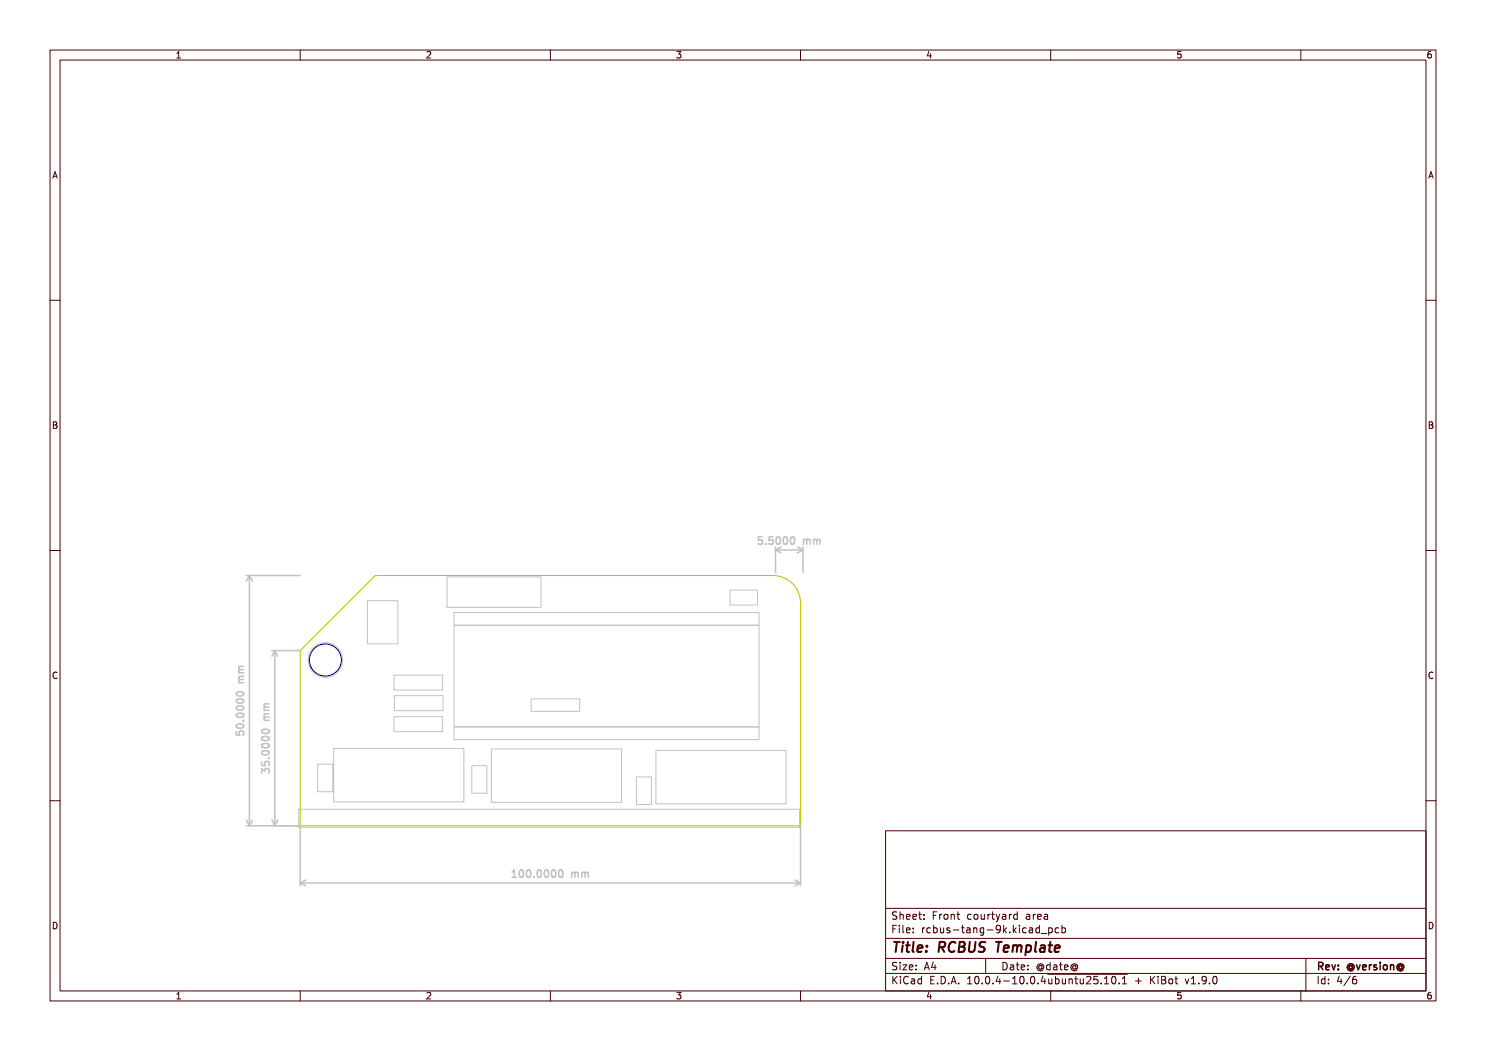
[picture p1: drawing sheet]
<svg xmlns="http://www.w3.org/2000/svg" width="297mm" height="210mm" viewBox="0 0 297 210" stroke-linecap="round" stroke-linejoin="round" font-family="sans-serif">
<g fill="none" stroke="#c2c2c2" stroke-width=".2">
<path d="M89.3 115.3h18.8v6.1h-18.8zM145.9 117.9h5.5v3h-5.5zM73.4 120h6.1v8.6h-6.1zM78.7 134.9h9.8v3h-9.8zM78.8 139h9.8v3h-9.8zM90.7 122.4h61v2.5h-61zM90.7 124.9h61v20.3h-61zM106.2 139.7h9.7v2.5h-9.7zM63.5 152.7h3v5.5h-3zM66.7 149.6h26v10.6h-26zM78.7 143.2h9.7v3h-9.7zM90.7 145.3h61v2.5h-61z"/>
<path d="M94.3 153h3v5.5h-3zM98.2 149.7h26v10.6h-26zM127.2 155.2h3v5.5h-3zM131.1 150h26v10.6h-26zM59.7 161.7h100.1v3.6h-100.1z"/>
<circle cx="65" cy="131.9" r="3.5"/>
</g>
<path d="M60 130l15-15h79.5a5.5 5.5 0 0 1 5.5 5.5v44.5h-100z" fill="none" stroke="#c2c200" stroke-width=".2"/>
<g fill="none" stroke="#c2c2c2" stroke-width=".3">
<path d="M49.3 115h10.7M49.8 115v50M49.8 115l.6 1.1M49.8 115l-.5 1.1M152.3 107.3h-.7l-.1 .7 .2-.2 .5 .1 .2 .2-.1 .5-.2 .2-.6-.2M153 108.6v.2M154.5 107.3h-.7l-.1 .7 .2-.2 .5 .1 .1 .2v.5l-.3 .2-.5-.2M155 109.3v5.1M155 109.9h5.5M155 109.9l1.1 .6M155.2 107.4l.3-.1a.8 .8 0 0 1 .5 .7 .8 .8 0 0 1-.5 .8l-.3-.2-.1-.4zM156.1 109.3l-1.1 .6"/>
<path d="M156.7 107.4l.2-.1a.8 .8 0 0 1 .5 .7 .8 .8 0 0 1-.5 .8l-.2-.2-.2-.4zM158.1 107.4l.2-.1a.8 .8 0 0 1 .5 .7 .8 .8 0 0 1-.5 .8l-.2-.2-.1-.4zM159.4 109.3l1.1 .6M160.5 109.3v5.1M160.5 109.9l-1.1 .6M160.6 107.8v1M160.6 107.9l.4-.1 .2 .2M161.2 108l.3-.2h.3l.1 1M161.2 108v.8M162.6 107.9l.4-.1 .3 .2M162.6 107.8v1M163.3 108l.2-.2h.3l.1 1"/>
<path d="M163.3 108v.8M47.3 139.9a.89 .89 0 0 1 1.4 .2 .85 .85 0 0 1-1.5-.1zM47.4 138.4a.81 .81 0 0 1 1.3 .3 .85 .85 0 0 1-1.5-.1zM47.7 136.4h1M47.7 134.4h1M47.9 135.8l-.2 .2 .2 .4M47.9 133.8l-.2 .2 .2 .4M47.9 135.8h.8M47.9 133.8h.8M48.7 133.1l-.9 .1-.1 .4 .2 .2M48.7 135.1l-.9 .1-.1 .4 .2 .2M54.3 130h5.7"/>
<path d="M54.9 130v35M54.9 130l.6 1.1M54.9 130l-.6 1.1M47.2 146.1v.8h.7l-.1-.2 .1-.5 .2-.1h.5l.1 .3-.1 .5M47.3 141.3a.89 .89 0 0 1 1.4 .3 .85 .85 0 0 1-1.5-.2zM47.3 142.7a.89 .89 0 0 1 1.4 .3 .85 .85 0 0 1-1.5-.1zM47.3 144.9a.89 .89 0 0 1 1.4 .2 .85 .85 0 0 1-1.5-.1zM48.6 144h.1M52.3 152.2v.7l.7 .1-.1-.2v-.5l.3-.2 .5 .1 .1 .2-.1 .6M52.3 154.5v-.9l.6 .5 .1-.5h.7l.1 .3-.1 .6M52.4 147.3a.81 .81 0 0 1 1.4 .3 .85 .85 0 0 1-1.5-.1zM52.4 145.9a.81 .81 0 0 1 1.4 .3 .85 .85 0 0 1-1.5-.1z"/>
<path d="M52.4 148.7a.81 .81 0 0 1 1.4 .4 .85 .85 0 0 1-1.5-.2zM52.4 150.1a.81 .81 0 0 1 1.4 .4 .85 .85 0 0 1-1.5-.1zM52.8 141.9h1M52.8 143.9h1M53 143.3l-.2 .2 .1 .4M53 141.3l-.2 .2 .1 .4M53 143.3h.8M53 141.3h.8M53.7 151.5h.1M53.8 140.6l-.9 .1-.1 .4 .2 .2M53.8 142.6l-.9 .1-.1 .4 .2 .2M49.3 165h10.7v12"/>
<path d="M49.3 163.9l.5 1.1M50.4 163.9l-.6 1.1M54.3 163.9l.6 1.1M55.5 163.9l-.6 1.1M60 176.4h100M60 176.4l1.1 .6M61.1 175.8l-1.1 .6M102.4 175.3h.8M102.4 174.2l.4-.4v1.5M103.9 174l.2-.2a.8 .8 0 0 1 .6 .8 .8 .8 0 0 1-.6 .7l-.2-.1-.1-.5zM105.4 174l.2-.2a.8 .8 0 0 1 .5 .8 .8 .8 0 0 1-.5 .7l-.2-.1-.2-.5zM106.7 175.2v.1"/>
<path d="M107.5 174l.2-.2a.8 .8 0 0 1 .5 .8 .8 .8 0 0 1-.5 .7l-.2-.1-.1-.5zM108.9 174l.2-.2a.8 .8 0 0 1 .6 .8 .8 .8 0 0 1-.6 .7l-.2-.1-.1-.5zM110.4 174l.2-.2a.8 .8 0 0 1 .5 .8 .8 .8 0 0 1-.5 .7l-.2-.1-.2-.5zM111.8 174l.2-.2a.8 .8 0 0 1 .5 .8 .8 .8 0 0 1-.5 .7l-.2-.1-.2-.5zM114.3 174.3v1M114.3 174.5l.4-.2 .2 .2M114.9 174.5l.2-.2 .4 .1 .1 .9M114.9 174.5v.8M116.3 174.5l.4-.2 .2 .2M116.3 174.3v1M116.9 174.5l.2-.2 .4 .1 .1 .9M116.9 174.5v.8"/>
<path d="M158.9 175.8l1.1 .6M160 165v12M160 176.4l-1.1 .6"/>
</g>
<circle cx="65" cy="131.9" r="3.2" fill="none" stroke="#000084" stroke-width=".2"/>
<g fill="none" stroke="#480000" stroke-width=".2">
<path d="M10 10h277v190h-277zM12 12h273v186h-273zM35.3 11.6h.8M35.3 10.7l.4-.4v1.3M60 10v2M85.3 10.4l.5-.1 .3 .4-.8 .9h.8M110 10v2M135.3 10.3h.8l-.4 .5 .3 .1v.6l-.2 .1-.5-.1M160 10v2M185.7 10.2l-.4 1h.9M186 10.7v.9M210 10v2"/>
<path d="M236 10.3h-.6l-.1 .6 .2-.1 .5 .1 .1 .1-.1 .5-.2 .1-.5-.1M260 10v2M286 10.3l-.4 .1-.2 .2-.1 .7 .3 .3 .4-.1 .1-.5-.1-.1-.4-.1-.3 .2M10.6 35.6l.4-1.3 .4 1.3M10.7 35.2h.6M285.6 35.6l.4-1.3 .4 1.3M285.7 35.2h.6M10 60h2M285 60h2M10.7 84.3h.4l.2 .2-.2 .4 .2 .1 .1 .3-.2 .3h-.5zM10.7 84.9h.4M285.7 84.3h.4l.2 .2-.2 .4 .2 .1 .1 .3-.2 .3h-.5z"/>
<path d="M285.7 84.9h.4M10 110h2M285 110h2M11.4 134.4a.62 .62 0 0 0-.9 .5 .62 .62 0 0 0 .7 .7l.2-.1M286.4 134.4a.62 .62 0 0 0-.9 .5 .62 .62 0 0 0 .7 .7l.2-.1M10 160h2M285 160h2M177 166h108v32h-108zM10.7 184.3a.66 .66 0 0 1 .7 .6 .66 .66 0 0 1-.7 .7zM35.3 198.7l.4-.4v1.3M35.3 199.6h.8M60 198v2"/>
<path d="M85.3 198.4l.5-.1 .3 .4-.8 .9h.8M110 198v2M135.3 198.3h.8l-.4 .5 .3 .1v.6l-.2 .1-.5-.1M160 198v2M177 194.5h108M177 191.5h108M177 187.5h108M177 181.5h108M178.5 195.1v1.5M178.5 185.6h.5M178.7 195.7l.6 .9M179.2 184.9h-.7v1.5"/>
<path d="M179.2 192.4l-.5-.1-.2 .1v.5l.6 .3 .1 .3-.2 .3-.6-.1M179.2 182.3l-.5-.1-.2 .1v.5l.6 .3 .1 .3-.2 .3-.6-.1M179.3 195.1l-.8 .9M179.7 184.9v.1M179.7 185.4v1M179.9 182.2v1.5M179.9 192.3v.1M179.9 192.8v1M179.9 182.8l.2-.1 .4 .1v.9M180 195.1v.1M180 195.6v1M180.5 192.8h.7l-.7 1h.7"/>
<path d="M180.5 184.9v1.3l.2 .2M181.2 185.9l.7-.2-.1-.2-.4-.1-.2 .2v.7h.6M181.2 183.2l.7-.1-.1-.3-.4-.1-.2 .2v.7h.6M181.5 195.2a.71 .71 0 0 0-1 .5 .71 .71 0 0 0 .7 .9l.3-.1M181.7 193.3l.8-.1-.1-.3-.4-.1-.3 .2 .1 .7h.6M182.2 195.7h.5l.1 .9M182.5 183.2l.7-.1-.1-.3-.4-.1-.2 .2v.7h.6M182.5 186.3v.1M182.5 185.5v.1M182.8 196h-.5l-.2 .2 .2 .4 .5-.1M183.1 193.7v.1M183.1 192.9v.1"/>
<path d="M183.6 182.7h.6M183.8 182.2v1.3l.4 .2M184.2 195.7l-.5-.1-.2 .3 .1 .6h.6M184.2 195.1v1.5M184.4 185.4v1M184.7 183.6v.1M184.7 182.8v.1M184.7 193.8l.5-1.5 .5 1.5M184.8 185.4l-.4 .3M184.9 193.4h.7M185.7 198.2l-.4 1h.9M186 185.5l-.5-.1-.3 .3 .2 .6h.6"/>
<path d="M186 198.7v.9M186 195.8h.5M186.5 192.2l-.3 1.1h.9M186.5 182.9h.5M186.6 185.5l.4-.1 .3 .3-.1 .6h-.6M186.6 184.9v1.5M186.7 195.1h-.7v1.5h.7M186.9 192.8v1M187.2 182.2h-.7v1.5M187.4 196.5v.1M187.8 182.7v1M188 185.4v.9l.4 .1 .2-.1"/>
<path d="M188.1 195.1a.76 .76 0 0 1 .9 .7 .76 .76 0 0 1-.9 .8zM188.2 182.7l-.4 .3M188.6 185.4v1M188.8 182.8l.4-.1 .3 .3v.4l-.3 .3-.4-.1-.1-.2zM189.6 196.5v.1M189.8 185.5l-.3-.1-.3 .2 .1 .2 .5 .2v.3h-.6M190.1 196.6l.5-1.5 .5 1.5M190.1 182.8l.2-.1 .4 .1v.9M190.1 182.7v1M190.2 196.2h.8M190.5 185.8h1.2M191.2 182.7h.6"/>
<path d="M191.5 182.2v1.3l.3 .2M191.6 196.5v.1M192.2 185.4h.5M192.4 184.9v1.3l.3 .2M193.2 185.5h.6l.1 .9M193.4 196.6h.8M193.4 195.5l.4-.4v1.5M193.9 185.7l-.5 .1-.2 .2 .2 .4 .5-.1M194.1 182.8l-.4-.1-.3 .3 .1 .6h.6M194.6 185.5l.2-.1 .4 .1v.9M194.6 185.4v1M194.8 182.8l.4-.1 .3 .3v.4l-.3 .3-.4-.1-.1-.2z"/>
<path d="M195 195.2l.2-.1a.8 .8 0 0 1 .5 .7 .8 .8 0 0 1-.5 .8l-.2-.1-.2-.5zM196.1 182.7l.1 .9 .3 .1 .2-.1M196.3 196.5v.1M196.6 185.4v1.2l-.3 .3-.3-.1M196.6 185.5l-.4-.1-.3 .3 .1 .6h.6M196.7 182.7v1M197 191.5v3M197.1 195.2l.2-.1a.8 .8 0 0 1 .5 .7 .8 .8 0 0 1-.5 .8l-.2-.1-.1-.5zM197.3 185.8h1.2M197.5 182.7v1M197.9 182.7l-.4 .3M198.2 182.7h.5"/>
<path d="M198.4 182.2v1.3l.3 .2M198.5 196.5v.1M199.1 182.7l.4 1M199.5 195l-.4 1.1h.9M199.5 183.7l-.4 .5M199.8 195.6v1M199.8 182.7l-.3 1M200 185.5l-.3 .3h-.3l-.3-.3 .1-.5 .5-.1 .2 .1a.99 .99 0 0 1-.4 1.4h-.3M200.4 182.8h.6v.9M200.5 192.3a.76 .76 0 0 1 .8 .7 .76 .76 0 0 1-.8 .8zM200.6 196h1.1M200.6 184.9v1.5"/>
<path d="M200.7 185.8l.5 .6M201 183.1h-.5l-.2 .2 .2 .4 .5-.1M201.2 185.4l-.6 .6M201.7 182.7v1M201.8 186.3v.1M202 192.9h.5l.1 .9M202.2 182.7l-.5 .3M202.4 196.6h.8M202.4 195.5l.4-.4v1.5M202.5 184.9v1.5M202.6 193.2h-.5l-.2 .2 .2 .4 .5-.1M202.7 185.8l.4 .6"/>
<path d="M203.1 192.8h.6M203.1 185.4l-.6 .6M203.3 192.3v1.3l.4 .2M203.3 182.8l-.4-.1-.3 .3 .1 .6h.6M203.3 182.2v1.5M203.7 184.9v.1M203.7 185.4v1M204 195.2l.2-.1a.8 .8 0 0 1 .5 .7 .8 .8 0 0 1-.5 .8l-.2-.1-.2-.5zM204.1 193.3l.7-.1-.1-.3-.4-.1-.2 .2 .1 .7h.5M205.1 185.5l-.4-.1-.3 .3 .1 .6h.6M205.2 182.8h.5l.1 .9M205.3 196.5v.1"/>
<path d="M205.5 193.7v.1M205.5 192.9v.1M205.7 185.5h.6l.1 .9M205.8 183.1h-.5l-.2 .2 .2 .4 .5-.1M206.1 195.2l.2-.1a.8 .8 0 0 1 .5 .7 .8 .8 0 0 1-.5 .8l-.2-.1-.1-.5zM206.4 185.7l-.5 .1-.2 .2 .2 .4 .5-.1M206.5 182.7v1M207 182.7l-.5 .3M207.4 183.2l.7-.1-.1-.3-.4-.1-.2 .2 .1 .7h.5M207.5 196.5v.1M207.7 185.5l-.4-.1-.3 .3 .2 .6h.5M207.7 184.9v1.5"/>
<path d="M208.1 186.5h1.1M208.2 193.1a.36 .36 0 0 0-.5-.1 .36 .36 0 0 0 0 .6 .36 .36 0 0 0 .5-.1M208.2 192.9v.6M208.2 193.5l.2 .1a.63 .63 0 0 0-.2-1 .63 .63 0 0 0-.9 .4 .71 .71 0 0 0 .3 .9 .71 .71 0 0 0 .9-.1M208.5 195l-.4 1.1h.9M208.7 182.8h.6l.1 .9M208.8 195.6v1M209.4 183.1h-.5l-.2 .2 .2 .4 .5-.1M209.4 194.7h15.9M209.6 195.6l.1 .9 .3 .1 .2-.1M209.6 185.4v1.5M209.6 185.5l.4-.1 .3 .3-.1 .6h-.6"/>
<path d="M209.9 192.9l-.4-.1-.3 .3 .1 .6h.6M209.9 192.3v1.5M210 198v2M210.2 195.6v1M210.6 192.9h.6v.9M211 195.7l.4-.1 .3 .3-.2 .6h-.5M211 195.1v1.5M211.2 193.2h-.5l-.2 .2 .2 .4 .5-.1M211.6 185.5l-.4-.1-.3 .3 .1 .6h.6M211.7 192.8h.6M212 192.3v1.3l.3 .2M212.2 185.5l.5-.1 .3 .3-.2 .6h-.6"/>
<path d="M212.2 184.9v1.5M212.3 195.6l.1 .9 .3 .1 .3-.1M212.7 193.3l.8-.1-.1-.3-.4-.1-.3 .2 .1 .7h.6M213 195.6v1M213.7 195.7l.2-.1 .3 .1 .1 .9M213.7 195.6v1M214.8 195.6h.6M215 193.1a.36 .36 0 0 0-.5-.1 .36 .36 0 0 0 0 .6 .36 .36 0 0 0 .5-.1M215 193.5l.1 .1a.57 .57 0 0 0 .2-.8 .57 .57 0 0 0-.8-.1 .7 .7 0 0 0-.3 1 .7 .7 0 0 0 1 .1M215 192.9v.6M215 195.1v1.3l.4 .2M215.9 195.6l.1 .9 .3 .1 .2-.1"/>
<path d="M216.5 195.6v1M217.2 195.2l.5-.1 .3 .4-.9 1.1h.9M219.4 195.1h-.7l-.1 .7 .2-.1h.5l.2 .3-.1 .5-.2 .1-.6-.1M220.1 196.5v.1M220.7 196.6h.9M220.7 195.5l.5-.4v1.5M222.3 195.2l.2-.1a.8 .8 0 0 1 .6 .7 .8 .8 0 0 1-.6 .8l-.2-.1-.1-.5zM223.7 196.5v.1M224.3 196.6h.9M224.3 195.5l.4-.4v1.5M227 196h1.1M227.5 195.4v1.2"/>
<path d="M230 195.1v1.5M230.2 195.7l.6 .9M230.8 195.1l-.8 .9M231.5 195.1v.1M231.5 195.6v1M232.2 195.1l.7 .1 .1 .3-.3 .3a.4 .4 0 0 1 .3 .4 .4 .4 0 0 1-.3 .4h-.5zM232.2 195.8h.5M233.7 195.7l.4-.1 .3 .3v.4l-.3 .3-.4-.1-.1-.2zM234.8 195.6h.6M235 195.1v1.3l.4 .2M236 198.3h-.6l-.1 .6 .2-.1 .5 .1 .1 .1-.1 .5-.2 .1-.5-.1M236.9 195.6l.3 1 .4-1"/>
<path d="M238.1 196.6h.9M238.1 195.5l.4-.4v1.5M239.6 196.5v.1M241.1 195.7l-.3 .3h-.3l-.3-.3 .2-.5 .4-.1 .2 .1a.99 .99 0 0 1-.3 1.4h-.3M241.7 196.5v.1M242.5 195.2l.2-.1a.8 .8 0 0 1 .6 .7 .8 .8 0 0 1-.6 .8l-.2-.1-.1-.5zM260 198v2M261 191.5v6.5M263.5 195.1v1.5M264.8 195.7l-.4-.1-.3 .3 .1 .6h.6M264.8 195.1v1.5M265.5 196.5v.1"/>
<path d="M265.5 195.7v.1M267.7 195l-.4 1.1h.9M268 195.6v1M269.9 195l-1.3 2M271 195.1l-.4 .1a1.01 1.01 0 0 0 0 1.4l.5-.1 .1-.5-.3-.3h-.3l-.3 .3M285.7 184.3a.66 .66 0 0 1 .7 .6 .66 .66 0 0 1-.7 .7zM286 198.3l-.4 .1-.2 .2-.1 .8 .3 .2 .4-.1 .1-.5-.1-.1-.4-.1-.3 .2"/>
</g>
<g fill="none" stroke="#480000" stroke-width=".3">
<path d="M263.6 193.1l.7-.1 .1-.2-.1-.4-.2-.1h-.5v1.5M263.9 193.1l.5 .7M265 193.3l.7-.2-.1-.2-.4-.1-.2 .2 .1 .7h.5M266.2 192.8l.4 1 .3-1M267.5 193.6v.2M267.5 192.9v.1M270.3 193.1a.36 .36 0 0 0-.6-.1 .36 .36 0 0 0 0 .6 .36 .36 0 0 0 .6-.1M270.3 192.9v.6M270.3 193.5l.1 .1a.63 .63 0 0 0-.1-1 .63 .63 0 0 0-1 .4 .7 .7 0 0 0 .3 .9 .7 .7 0 0 0 .9-.1M271.1 192.8l.4 1 .3-1M272.3 193.3l.8-.2-.1-.2-.4-.1-.3 .2 .1 .7h.6M273.7 192.8v1"/>
<path d="M274.1 192.8l-.4 .3M275.1 192.9l-.3-.1-.2 .2v.2l.5 .2v.3h-.5M275.8 192.3v.1M275.8 192.8v1M276.6 192.9l.2-.1 .4 .1 .1 .6-.2 .2-.3 .1-.2-.2zM277.9 192.9l.2-.1 .4 .1 .1 .9M277.9 192.8v1M280.2 193.1a.36 .36 0 0 0-.5-.1 .36 .36 0 0 0 0 .6 .36 .36 0 0 0 .5-.1M280.2 193.5l.1 .1a.57 .57 0 0 0 .2-.8 .57 .57 0 0 0-.9-.2 .71 .71 0 0 0-.3 1.1 .71 .71 0 0 0 1.1 .1M280.2 192.9v.6"/>
</g>
<g fill="none" stroke="#480000" stroke-width=".4">
<path d="M178.7 188.2h1.1M179.3 188.2l-.3 2M180.4 188.9l-.1 1.3M180.5 188.2v.2M181.1 188.9h.7M181.5 188.2l-.3 1.7 .1 .2 .4 .1M182.6 188.2l-.2 1.7 .2 .3M183.4 189.5l1-.1-.1-.4h-.7l-.3 .9 .3 .3 .6-.1M185.1 190v.2M185.3 189l-.1 .2M187.7 189.3l1-.1a.52 .52 0 0 0 .2-.5 .52 .52 0 0 0-.3-.5h-.8l-.2 2M188.2 189.3l.5 .9"/>
<path d="M191 188.4a.88 .88 0 0 0-1.1 0 .88 .88 0 0 0-.3 1 .69 .69 0 0 0 .3 .7 .69 .69 0 0 0 .9-.1M191.7 189.2h.7M191.8 188.2l.9 .1a.51 .51 0 0 1 .1 .5 .51 .51 0 0 1-.4 .4l.3 .1a.58 .58 0 0 1-.4 .9h-.7zM193.8 188.2l-.2 1.6 .2 .3a.66 .66 0 0 0 1-.3l.2-1.6M197 188.3a.84 .84 0 0 0-1.1 .1 .45 .45 0 0 0 .2 .8l.5 .2a.51 .51 0 0 1 .2 .5 .51 .51 0 0 1-.5 .3l-.7-.1M199.1 188.2h1.1M199.6 188.2l-.2 2M200.6 189.5l1-.1v-.4h-.8l-.2 .9 .2 .3 .6-.1M202.5 189.1a.49 .49 0 0 1 .8 .1M202.5 188.9l-.2 1.3M203.3 189.2a.5 .5 0 0 1 .8-.2v1.2M203.3 189.2l-.1 1"/>
<path d="M205.2 189h.7l.2 .3-.1 .5a.65 .65 0 0 1-1 .3M205.2 188.9l-.3 2M207.1 188.2l-.2 1.7 .2 .3M208 189h.8l-.1 1.2M208.8 189.4h-.6a.4 .4 0 0 0-.4 .4 .4 .4 0 0 0 .3 .4l.6-.1M209.6 188.9h.7M209.9 188.2l-.2 1.7 .1 .2 .4 .1M210.8 189.5l1-.1-.1-.4h-.7l-.2 .9 .2 .3 .6-.1"/>
</g>
<text font-size="2.7" fill="#fff" x="178" y="190.3">Title: RCBUS Template</text>
<g font-size="2" fill="#fff">
<text x="152.3" y="108.8">5.5000 mm</text>
<text x="48.8" y="146" transform="rotate(-90 48.8 146)">50.0000 mm</text>
<text x="53.9" y="153.5" transform="rotate(-90 53.9 153.5)">35.0000 mm</text>
<text x="103.4" y="175.4">100.0000 mm</text>
<text x="178" y="183.8">Sheet: Front courtyard area</text>
<text x="178" y="186.5">File: rcbus-tang-9k.kicad_pcb</text>
<text x="178" y="193.9">Size: A4</text>
<text x="178" y="196.7">KiCad E.D.A. 10.0.4-10.0.4~{ubuntu25.10.1} + KiBot v1.9.0</text>
<text x="200" y="193.9">Date: @date@</text>
<text x="263" y="196.7">Id: 4/6</text>
<text x="263" y="193.9">Rev: @version@</text>
</g>
<g font-size="1.7" fill="#fff">
<text x="35" y="11.6">1</text>
<text x="85" y="11.6">2</text>
<text x="135" y="11.6">3</text>
<text x="185" y="11.6">4</text>
<text x="235" y="11.6">5</text>
<text x="285" y="11.6">6</text>
<text x="10.5" y="35.6">A</text>
<text x="285.5" y="35.6">A</text>
<text x="10.5" y="85.6">B</text>
<text x="285.5" y="85.6">B</text>
<text x="10.5" y="135.6">C</text>
<text x="285.5" y="135.6">C</text>
<text x="10.5" y="185.6">D</text>
<text x="285.5" y="185.6">D</text>
<text x="35" y="199.7">1</text>
<text x="85" y="199.7">2</text>
<text x="135" y="199.7">3</text>
<text x="185" y="199.7">4</text>
<text x="235" y="199.7">5</text>
<text x="285" y="199.7">6</text>
</g>
</svg>
